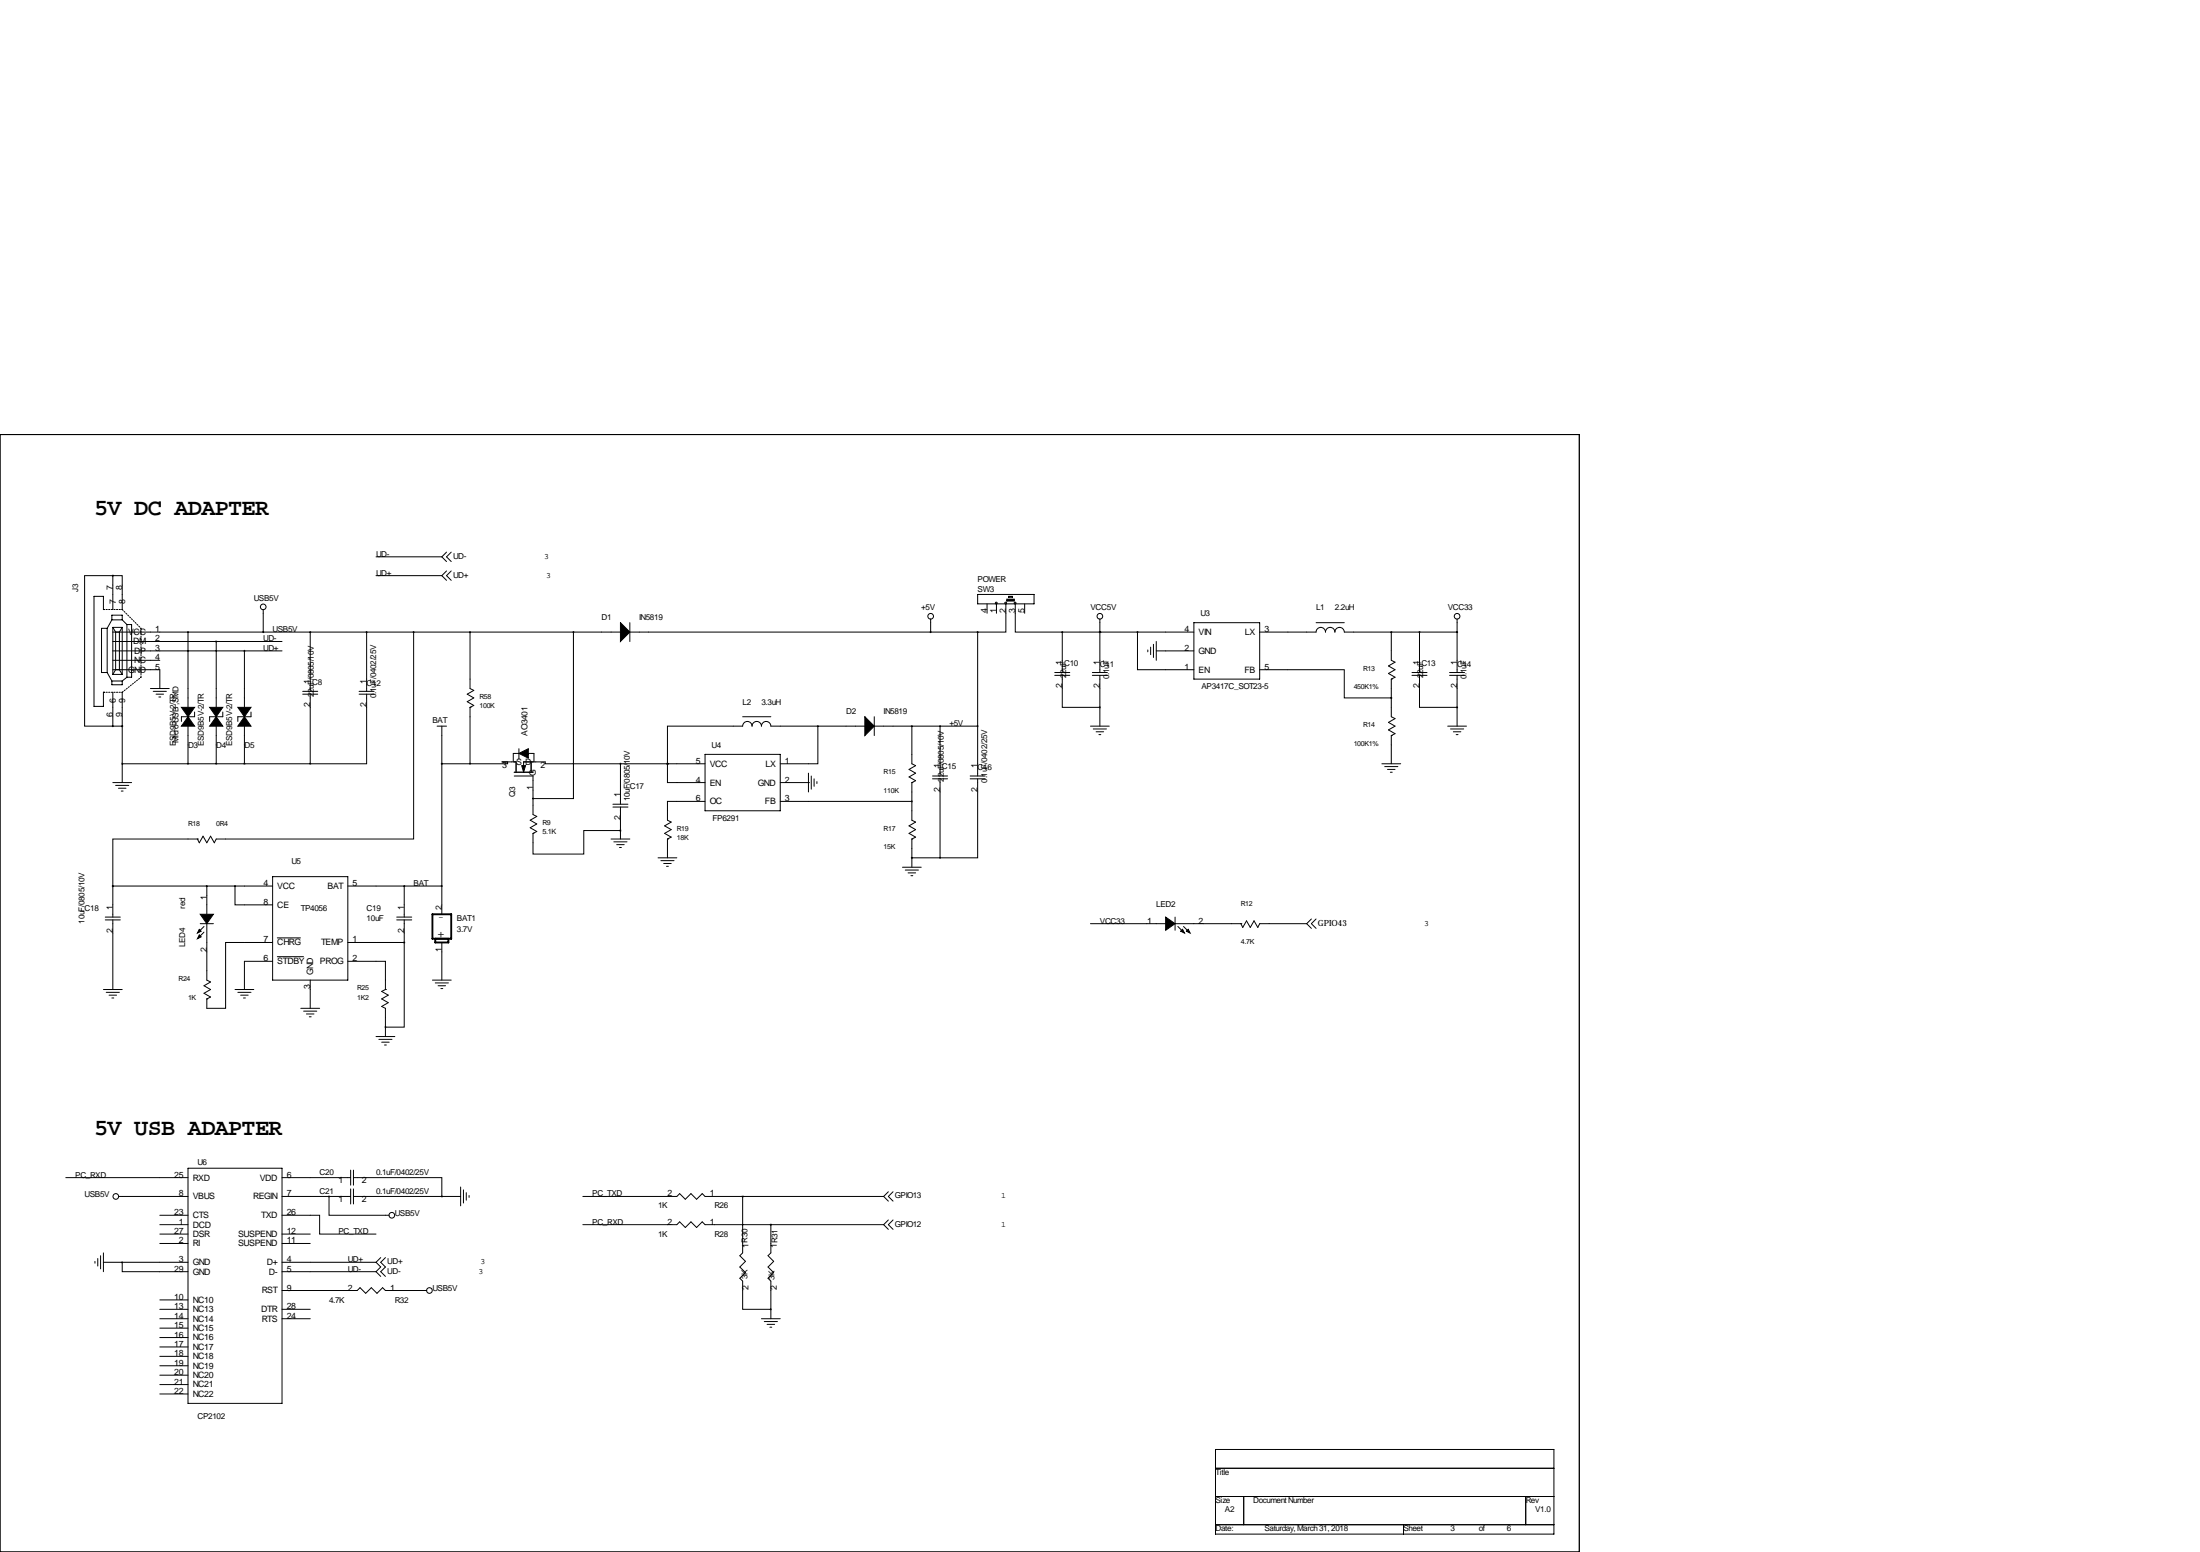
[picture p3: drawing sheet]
<svg xmlns="http://www.w3.org/2000/svg" width="594mm" height="419mm" viewBox="0 0 594 419" stroke-linecap="round" stroke-linejoin="round" font-family="sans-serif">
<g fill="none" stroke="#000" stroke-width=".27">
<path d="M0 117.3h426.7v301.8h-426.7zM30.5 155.4h-7.6v40.7h7.6M30.5 155.4h2.5v9.2M30.5 155.4v9.2M101.6 150.4h17.8M101.6 155.4h17.8M119.4 150.4l1.2 1.2M119.4 155.4l1.2 1.3M120.6 149.1l-1.2 1.3M120.6 154.2l-1.2 1.2M121.9 149.1l-1.3 1.3 1.3 1.2M121.9 154.2l-1.3 1.2 1.3 1.3"/>
<path d="M27.9 164.6h.1M27.9 164.6v-3.6h-2.5v29.8h2.5v-3.9M29 169.7h-1.6v11.9h1.6M29 169.7v11.9M30.2 167.4v-1.3h2.8v1.3M30.2 167.4h2.8M30.2 167.4l-1.2 2.3M30.5 170.7h137.1M30.5 169.4v12.7M30.5 169.4h2.5M30.5 169.4l.7 1.3v10.1l-.7 1.3M30.5 173.2h45.7"/>
<path d="M30.5 175.8h45.7M30.5 178.3h12.7M33 169.4v12.7M33 169.4l-.7 1.3v10.1l.7 1.3M33 167.4l1.3 1.3M34.3 168.7h1.3v14.2h-1.3M34.3 168.7v14.2M50.8 170.7v20.3M58.4 173.2v17.8M66 175.8v15.2M71.1 164.6v6.1M83.8 170.7v16"/>
<path d="M99.1 170.7v16M111.8 170.7v55.9h-53.4l-.5 1-1-1.8-1 1.8-1-1.8-1.1 1.8-.5-1M127 170.7v15.2l1 .5-1.8 1.1 1.8 1-1.8 1 1.8 1-1 .5M154.9 170.7v44.9h-10.9M170.2 170.7h94M170.2 168.1v5.1M251.5 167.1v3.6M264.2 160.5h15.2v2.6h-15.2zM264.2 170.7v38.8M266.7 163.1v2.5M269.2 163.1v2.5M271.8 163.1v7.6h-7.6"/>
<path d="M272.5 161h1.1v.3h-1.1zM274.3 163.1v7.6h12.7M276.9 163.1v2.5M287 170.7h35.6M287 170.7v10.9M297.2 170.7h.1M297.2 167.1v14.5M307.3 170.7v10.1h15.3M310.1 175.5v.5M310.9 174.8v2M311.7 174v3.5M312.4 175.8h10.2"/>
<path d="M312.4 173.2v5.1M322.6 168.1h17.8v15.3h-17.8zM340.4 170.7h15.2a1.27 1.27 0 0 1 1.3-1.3 1.27 1.27 0 0 1 1.2 1.3 1.27 1.27 0 0 1 1.3-1.3 1.27 1.27 0 0 1 1.3 1.3 1.27 1.27 0 0 1 1.2-1.3 1.27 1.27 0 0 1 1.3 1.3h30.5M355.6 168.1h7.6M375.9 170.7v7.6l1 .5-1.7 1 1.7 1-1.7 1.1 1.7 1-1 .5M383.5 170.7v10.9M393.7 167.1v14.5M29 181.6l1.2 2.3M30.2 183.9v1h2.8v-1M30.2 183.9h2.8M30.5 196.1h2.5M30.5 186.9v9.2"/>
<path d="M30.5 182.1h2.5M30.5 180.8h12.7v5.1M33 186.9v24.4M34.3 182.9l-1.3 1M40.6 185.9h5.1M41.4 186.7h3.6M42.2 187.5h2M42.9 188.2h.5M50.8 196.1v10.1M52.6 192.3v1.2h-3.6v1.3M58.4 196.1v10.1M60.2 192.3v1.2h-3.6v1.3"/>
<path d="M66 196.1v10.1M67.8 192.3v1.2h-3.5v1.3M81.8 186.7h4.1M81.8 187.5h4.1M83.8 187.5v18.7M97 186.7h4.1M97 187.5h4.1M99.1 187.5v18.7h-15.3M118.1 196.1h2.5M119.4 196.1v50.8M127 191h.1M127 191v15.2"/>
<path d="M200.7 193.5h7.6M221 196.1v10.1h-10.2M233.7 196.1h-25.4a1.27 1.27 0 0 0-1.3-1.3 1.27 1.27 0 0 0-1.3 1.3 1.27 1.27 0 0 0-1.2-1.3 1.27 1.27 0 0 0-1.3 1.3 1.27 1.27 0 0 0-1.3-1.3 1.27 1.27 0 0 0-1.2 1.3h-20.4v10.1M236.2 196.1h28M236.2 193.5v5.1M246.4 196.1v10.1l1 .6-1.8 1 1.8 1-1.8 1 1.8 1-1 .5M254 196.1v13.4M285 181.6h4.1M285 182.4h4.1M287 182.4v8.6h10.2M294.6 196.1h5.1M295.1 181.6h4.1"/>
<path d="M295.1 182.4h4.1M295.4 196.8h3.6M296.2 197.6h2M296.9 198.4h.5M297.2 182.4v13.7M340.4 180.8h22.8v7.7h12.7M375.9 198.6h.1M375.9 183.4h.1M375.9 183.4v10.1l1 .6-1.7 1 1.7 1-1.7 1 1.7 1-1 .5M375.9 198.6v7.6M381.5 181.6h4.1M381.5 182.4h4.1"/>
<path d="M383.5 182.4v8.6h10.2M391.2 196.1h5M391.7 181.6h4M391.7 182.4h4M391.9 196.8h3.6M392.7 197.6h2M393.4 198.4h.6M393.7 182.4v13.7M30.5 211.3h5.1M31.2 212.1h3.6M32 212.9h2M32.8 213.6h.5"/>
<path d="M33 206.2h50.8M119.4 206.2h7.6M127 206.2h10.2v-.5h-1.6h3.8v2.8M138.9 209.5h5.1v10.5l1 .5-1.7 1 1.7 1-1.7 1 1.7 1-1 .5M138.9 208.5h5.1M140.2 202.2v2.8M140.2 203.5h-1.5v2.2M142.7 203.5h1.6v2.2M143.5 205.7v2.8M165.6 217.2h4.1M165.6 217.9h4.1M167.6 206.2h-20.3v-.5h-5.8v1.1"/>
<path d="M167.6 206.2v11M167.6 217.9v8.7M167.6 206.2h22.9M180.3 206.2v5.1h10.2M180.3 206.2h.1M190.5 216.4h-10.2v5.1l1.1 .5-1.8 1 1.8 1-1.8 1 1.8 1.1-1.1 .5M190.5 203.7h20.3v15.2h-20.3zM210.8 211.3h7.6M210.8 216.4h35.6M218.4 211.3h.1M218.4 208.8v5.1M219.2 209.5v3.6"/>
<path d="M220 210.3v2M220.7 211.1v.5M246.4 211.3h.1M246.4 211.3v10.2l1 .5-1.8 1 1.8 1-1.8 1 1.8 1.1-1 .5M252 209.5h4M252 210.3h4M254 210.3v21.3M262.1 209.5h4.1M262.1 210.3h4.1M264.2 210.3v21.3h-10.2M373.4 206.2h5.1M374.1 207h3.6"/>
<path d="M374.9 207.8h2M375.7 208.5h.5M30.5 239.3h43.2M30.5 239.3v8.3M53.3 226.6h.1M53.3 226.6h-22.8v12.7M55.9 239.3v7.6M63.5 239.3v5h10.2M73.7 236.7h20.3v28h-20.3zM94 239.3h25.4M109.2 239.3v8.3M144 225h.1"/>
<path d="M165.1 226.6h5.1M165.9 227.3h3.5M166.6 228.1h2.1M167.4 228.9h.5M167.6 224.3h-9.9v6.3h-13.7v-5.6M177.8 231.6h5.1M178.6 232.4h3.5M179.3 233.2h2.1M180.1 233.9h.5M180.3 226.6h.1M180.3 226.6v5M243.8 234.2h5.1"/>
<path d="M244.6 234.9h3.6M245.4 235.7h2M246.1 236.5h.5M246.4 226.6h.1M246.4 226.6v7.6M246.4 231.6h7.6M28.4 247.6h4.1M28.4 248.4h4.1M30.5 248.4v18.8M54.1 249.4h3.6M55.1 250.2l-1.5 1.5M55.1 251.7l-1.5 1.5"/>
<path d="M55.9 249.4v15.3l1 .5-1.8 1 1.8 1-1.8 1 1.8 1-1 .5M73.7 254.5h-12.7v17.8h-5.1v-2.6M73.7 259.6h-7.7v7.6M74.9 258.3h7.1M74.9 253.3h6.3M94 259.6h10.1v7.6M94 254.5h15.2M107.2 247.6h4.1M107.2 248.4h4.1M109.2 254.5v22.9h-5.1M109.2 248.4v6.1M119.4 254.5v10.2"/>
<path d="M294.6 249.4h20.4M317.5 249.4h17.8M317.5 247.6v3.6M318.3 250.2l1.5 1.5M319.8 250.2l1.5 1.5M335.3 249.4h.1M335.3 249.4l.5 1 1-1.7 1 1.7 1-1.7 1.1 1.7 .5-1h12.7M353.1 249.4l1.2 1.3M354.3 248.2l-1.2 1.2M355.6 248.2l-1.3 1.2 1.3 1.3M27.9 267.2h5.1M28.7 268h3.6"/>
<path d="M29.5 268.7h2M30.2 269.5h.5M55.9 269.7h.1M63.5 267.2h5.1M64.3 268h3.5M65 268.7h2.1M65.8 269.5h.5M81.3 272.3h5.1M82 273h3.6M82.8 273.8h2M83.6 274.6h.5M83.8 264.7v7.6"/>
<path d="M101.6 279.9h5.1M104.1 267.2h.1M104.1 267.2l-1 .5 1.8 1-1.8 1 1.8 1.1-1.8 1 1 .5v7.6M116.8 264.7h5.1M117.6 265.4h3.6M118.4 266.2h2M119.1 267h.5M102.4 280.7h3.5M103.1 281.4h2.1M103.9 282.2h.5M17.8 318h33M50.8 315.5h25.4v63.5h-25.4z"/>
<path d="M76.2 318h18.5M94.7 316v4M95.5 318h23.9v5.1M95.5 316v4M26.4 339.9v2M27.2 339.1v3.5M27.9 338.3v5.1M32 323.1h18.8M43.2 328.2h7.6M43.2 330.7h7.6M43.2 333.2h7.6M43.2 335.8h7.6"/>
<path d="M76.2 328.2h10.2v5h15.2M76.2 323.1h18.5M76.2 333.2h7.6M76.2 335.8h7.6M88.9 323.1v5.1h16.3M94.7 321.1v4M95.5 323.1h29M95.5 321.1v4M102.9 339.6l-1.3 1.3M104.1 339.6l-1.2 1.3 1.2 1.2-1.2 1.3 1.2 1.3M124.5 320.5v5.1M125.2 321.3v3.6"/>
<path d="M126 322.1v2M126.7 322.8v.5M157.5 323.1h25.4l.7-.8 1.6 1.5 1.5-1.5 1.5 1.5 1.5-1.5 .8 .8h48.3M157.5 330.7h25.4l.7-.8 1.6 1.6 1.5-1.6 1.5 1.6 1.5-1.6 .8 .8h48.3M200.7 323.1v15.2l-.8 .8 1.5 1.5-1.5 1.5 1.5 1.6-1.5 1.5 .8 .7v7.7h7.6M208.3 330.7v7.6l-.8 .8 1.5 1.5-1.5 1.5 1.5 1.6-1.5 1.5 .8 .7v10.2M238.8 330.7l1.2 1.3M238.8 323.1l1.2 1.3M240 329.4l-1.2 1.3M240 321.8l-1.2 1.3M241.3 329.4l-1.3 1.3 1.3 1.3M241.3 321.8l-1.3 1.3 1.3 1.3"/>
<path d="M25.7 340.6v.5M27.9 340.9h22.9M33 340.9v2.5h17.8M43.2 358.6h7.6M43.2 356.1h7.6M43.2 353.6h7.6M43.2 351h7.6M76.2 348.5h20.3l.8-.8 1.5 1.5 1.5-1.5 1.6 1.5 1.5-1.5 .7 .8h11.2M76.2 340.9h25.4M76.2 343.4h25.4M76.2 356.1h7.6M76.2 353.6h7.6"/>
<path d="M101.6 340.9l1.3 1.2-1.3 1.3M101.6 343.4l1.3 1.3M205.7 356.1h5.1M206.5 356.9h3.6M207.3 357.6h2M208 358.4h.5M43.2 361.2h7.6M43.2 363.7h7.6M43.2 366.3h7.6M43.2 368.8h7.6M43.2 371.3h7.6M43.2 373.9h7.6"/>
<path d="M43.2 376.4h7.6M328.4 391.4h91.5v22.9h-91.5zM328.4 396.5h91.5M0 419.1h.1M328.4 404.1h91.5M328.4 411.7h91.5M336 404.1v7.6M379.2 411.7v2.6M412.2 404.1v7.6"/>
<circle cx="71.1" cy="163.9" r=".76"/>
<circle cx="251.5" cy="166.4" r=".76"/>
<circle cx="269.2" cy="162.9" r=".25"/>
<circle cx="271.7" cy="162.9" r=".25"/>
<circle cx="274.3" cy="162.9" r=".25"/>
<circle cx="297.2" cy="166.4" r=".76"/>
<circle cx="393.7" cy="166.4" r=".76"/>
<circle cx="31.3" cy="323.1" r=".76"/>
<circle cx="105.9" cy="328.2" r=".76"/>
<circle cx="116" cy="348.5" r=".76"/>
</g>
<g fill="#000" stroke="#000" stroke-width=".27">
<path d="M167.6 168.1l2.6 2.6-2.6 2.5zM272 161.8h2.1v.5h-2.1zM49 191h3.6l-1.8 2.5zM50.8 193.5l1.8 2.6h-3.6zM56.6 191h3.6l-1.8 2.5zM58.4 193.5l1.8 2.6h-3.6zM64.3 191h3.5l-1.8 2.5zM66 193.5l1.8 2.6h-3.5zM233.7 193.5l2.5 2.6-2.5 2.5zM141 206.8h1l-.5 1.7zM140.2 203.5l2.5-1.3v2.5zM53.8 252.5l.6 .5-1.1 .5z"/>
<path d="M53.8 251l.6 .5-1.1 .5zM54.1 246.9h3.6l-1.8 2.5zM315 247.6l2.5 1.8-2.5 1.8zM319.5 251l.5 1-1-.5zM321.1 251l.5 1-1.1-.5z"/>
</g>
<path d="M27.9 164.6h.1M27.9 164.6h5.1M33 164.6l5.1 5.1M38.1 169.7v11.7M27.9 186.9h.1M27.9 186.9h5.1M33 186.9l5.1-4M38.1 182.9v-1.5" fill="none" stroke="#000" stroke-width=".27" stroke-dasharray=".4 .4"/>
<path d="M116.8 246.9h5.1v6.6h-5.1zM117.6 253.5v1h3.6v-1" fill="none" stroke="#000" stroke-width=".51"/>
<path d="M307.3 170.7a.05 .05 0 0 0 .1 0 .05 .05 0 0 0-.1 0zM66 175.8a.05 .05 0 0 0 .1 0 .05 .05 0 0 0-.1 0zM251.4 170.7a.05 .05 0 0 0 .1 0 .05 .05 0 0 0-.1 0zM264.1 196.1a.05 .05 0 0 0 .1 0 .05 .05 0 0 0-.1 0zM264.1 170.7a.05 .05 0 0 0 .1 0 .05 .05 0 0 0-.1 0zM200.6 323.1a.05 .05 0 0 0 .1 0 .05 .05 0 0 0-.1 0zM383.5 170.7a.05 .05 0 0 0 .1 0 .05 .05 0 0 0-.1 0zM99 170.7a.05 .05 0 0 0 .1 0 .05 .05 0 0 0-.1 0zM111.7 170.7a.05 .05 0 0 0 .1 0 .05 .05 0 0 0-.1 0zM104.1 277.4a.05 .05 0 0 0 .1 0 .05 .05 0 0 0-.1 0zM66 206.2a.05 .05 0 0 0 .1 0 .05 .05 0 0 0-.1 0zM180.3 206.2a.05 .05 0 0 0 .1 0 .05 .05 0 0 0-.1 0zM167.6 206.2a.05 .05 0 0 0 .1 0 .05 .05 0 0 0-.1 0zM180.3 206.2a.05 .05 0 0 0 .1 0 .05 .05 0 0 0-.1 0zM167.6 224.3a.05 .05 0 0 0 .1 0 .05 .05 0 0 0-.1 0zM154.9 170.7a.05 .05 0 0 0 .1 0 .05 .05 0 0 0-.1 0z" fill="#000" stroke="#000" stroke-width=".51"/>
<g font-size="6.3">
<text x="25.4" y="138.9">5V DC ADAPTER</text>
<text x="25.4" y="306.6">5V USB ADAPTER</text>
</g>
<text font-size="3.5" x="118.1" y="253.2">+</text>
<text font-size="2.5" x="118.4" y="248.3">-</text>
<g font-size="2.4">
<text x="30.5" y="159.3" transform="rotate(-90 30.5 159.3)">7</text>
<text x="33" y="159.3" transform="rotate(-90 33 159.3)">8</text>
<text x="31.3" y="163" transform="rotate(-90 31.3 163)">7</text>
<text x="33.8" y="163" transform="rotate(-90 33.8 163)">8</text>
<text x="266.7" y="165.6" transform="rotate(-90 266.7 165.6)">4</text>
<text x="269.2" y="165.6" transform="rotate(-90 269.2 165.6)">1</text>
<text x="271.8" y="165.6" transform="rotate(-90 271.8 165.6)">2</text>
<text x="274.3" y="165.6" transform="rotate(-90 274.3 165.6)">3</text>
<text x="276.9" y="165.6" transform="rotate(-90 276.9 165.6)">5</text>
<text x="34.6" y="171.5">VCC</text>
<text x="41.9" y="170.7">1</text>
<text x="41.9" y="173.2">2</text>
<text x="320.1" y="170.7">4</text>
<text x="323.9" y="171.5">VIN</text>
<text x="336.4" y="171.5">LX</text>
<text x="341.6" y="170.7">3</text>
<text x="36" y="174">DM</text>
<text x="36.2" y="176.6">DP</text>
<text x="36.2" y="179.1">NC</text>
<text x="41.9" y="175.8">3</text>
<text x="41.9" y="178.3">4</text>
<text x="287" y="179.6" transform="rotate(-90 287 179.6)">1</text>
<text x="297.2" y="179.6" transform="rotate(-90 297.2 179.6)">1</text>
<text x="320.1" y="175.8">2</text>
<text x="323.9" y="176.6">GND</text>
<text x="383.5" y="179.6" transform="rotate(-90 383.5 179.6)">1</text>
<text x="393.7" y="179.6" transform="rotate(-90 393.7 179.6)">1</text>
<text x="34.6" y="181.6">GND</text>
<text x="41.9" y="180.8">5</text>
<text x="83.8" y="184.7" transform="rotate(-90 83.8 184.7)">1</text>
<text x="99.1" y="184.7" transform="rotate(-90 99.1 184.7)">1</text>
<text x="287" y="185.9" transform="rotate(-90 287 185.9)">2</text>
<text x="297.2" y="185.9" transform="rotate(-90 297.2 185.9)">2</text>
<text x="320.1" y="180.8">1</text>
<text x="323.9" y="181.6">EN</text>
<text x="336.2" y="181.6">FB</text>
<text x="341.6" y="180.8">5</text>
<text x="383.5" y="185.9" transform="rotate(-90 383.5 185.9)">2</text>
<text x="393.7" y="185.9" transform="rotate(-90 393.7 185.9)">2</text>
<text x="31.3" y="189.7" transform="rotate(-90 31.3 189.7)">6</text>
<text x="33.8" y="189.7" transform="rotate(-90 33.8 189.7)">9</text>
<text x="83.8" y="191" transform="rotate(-90 83.8 191)">2</text>
<text x="99.1" y="191" transform="rotate(-90 99.1 191)">2</text>
<text x="30.5" y="193.5" transform="rotate(-90 30.5 193.5)">6</text>
<text x="33" y="193.5" transform="rotate(-90 33 193.5)">9</text>
<text x="135.7" y="207.3">3</text>
<text x="139.4" y="206.5">S D</text>
<text x="144.8" y="209.5" transform="rotate(-90 144.8 209.5)">G</text>
<text x="146" y="207.3">2</text>
<text x="188" y="206.2">5</text>
<text x="191.8" y="207">VCC</text>
<text x="206.8" y="207">LX</text>
<text x="212.1" y="206.2">1</text>
<text x="254" y="207.5" transform="rotate(-90 254 207.5)">1</text>
<text x="264.2" y="207.5" transform="rotate(-90 264.2 207.5)">1</text>
<text x="144" y="213.3" transform="rotate(-90 144 213.3)">1</text>
<text x="167.6" y="215.1" transform="rotate(-90 167.6 215.1)">1</text>
<text x="188" y="211.3">4</text>
<text x="191.8" y="212.1">EN</text>
<text x="204.8" y="212.1">GND</text>
<text x="212.1" y="211.3">2</text>
<text x="254" y="213.8" transform="rotate(-90 254 213.8)">2</text>
<text x="264.2" y="213.8" transform="rotate(-90 264.2 213.8)">2</text>
<text x="167.6" y="221.4" transform="rotate(-90 167.6 221.4)">2</text>
<text x="188" y="216.4">6</text>
<text x="191.8" y="217.2">OC</text>
<text x="206.7" y="217.2">FB</text>
<text x="212.1" y="216.4">3</text>
<text x="71.2" y="239.3">4</text>
<text x="95.2" y="239.3">5</text>
<text x="30.5" y="245.6" transform="rotate(-90 30.5 245.6)">1</text>
<text x="55.9" y="243.1" transform="rotate(-90 55.9 243.1)">1</text>
<text x="71.2" y="244.3">8</text>
<text x="74.9" y="240.1">VCC</text>
<text x="74.9" y="245.1">CE</text>
<text x="88.5" y="240.1">BAT</text>
<text x="109.2" y="245.6" transform="rotate(-90 109.2 245.6)">1</text>
<text x="119.4" y="245.6" transform="rotate(-90 119.4 245.6)">2</text>
<text x="30.5" y="251.9" transform="rotate(-90 30.5 251.9)">2</text>
<text x="109.2" y="251.9" transform="rotate(-90 109.2 251.9)">2</text>
<text x="309.9" y="249.4">1</text>
<text x="323.9" y="249.4">2</text>
<text x="55.9" y="257" transform="rotate(-90 55.9 257)">2</text>
<text x="71.2" y="254.5">7</text>
<text x="74.9" y="255.3">CHRG</text>
<text x="86.7" y="255.3">TEMP</text>
<text x="95.2" y="254.5">1</text>
<text x="119.4" y="257" transform="rotate(-90 119.4 257)">1</text>
<text x="71.2" y="259.6">6</text>
<text x="74.9" y="260.4">STDBY</text>
<text x="84.6" y="263.4" transform="rotate(-90 84.6 263.4)">GND</text>
<text x="86.5" y="260.4">PROG</text>
<text x="95.2" y="259.6">2</text>
<text x="83.8" y="267.2" transform="rotate(-90 83.8 267.2)">3</text>
<text x="47.1" y="318">25</text>
<text x="48.3" y="323.1">8</text>
<text x="52.1" y="318.8">RXD</text>
<text x="52.1" y="323.9">VBUS</text>
<text x="68.4" y="323.9">REGIN</text>
<text x="70.2" y="318.8">VDD</text>
<text x="77.5" y="323.1">7</text>
<text x="77.5" y="318">6</text>
<text x="91.5" y="319.6">1</text>
<text x="97.8" y="319.6">2</text>
<text x="180.4" y="323.1">2</text>
<text x="191.8" y="323.1">1</text>
<text x="47.1" y="328.2">23</text>
<text x="52.1" y="329">CTS</text>
<text x="70.6" y="329">TXD</text>
<text x="77.5" y="328.2">26</text>
<text x="91.5" y="324.7">1</text>
<text x="97.8" y="324.7">2</text>
<text x="47.1" y="333.2">27</text>
<text x="48.3" y="330.7">1</text>
<text x="48.3" y="335.8">2</text>
<text x="52.1" y="331.5">DCD</text>
<text x="52.1" y="334">DSR</text>
<text x="64.3" y="334">SUSPEND</text>
<text x="77.5" y="335.8">11</text>
<text x="77.5" y="333.2">12</text>
<text x="180.4" y="330.7">2</text>
<text x="191.8" y="330.7">1</text>
<text x="48.3" y="340.9">3</text>
<text x="52.1" y="336.6">RI</text>
<text x="52.1" y="341.7">GND</text>
<text x="64.3" y="336.6">SUSPEND</text>
<text x="72.1" y="341.7">D+</text>
<text x="77.5" y="340.9">4</text>
<text x="202.2" y="337.1" transform="rotate(-90 202.2 337.1)">1R30</text>
<text x="209.9" y="337.1" transform="rotate(-90 209.9 337.1)">1R31</text>
<text x="47.1" y="343.4">29</text>
<text x="52.1" y="344.2">GND</text>
<text x="72.6" y="344.2">D-</text>
<text x="77.5" y="343.4">5</text>
<text x="47.1" y="353.6">13</text>
<text x="47.1" y="351">10</text>
<text x="52.1" y="351.8">NC10</text>
<text x="70.7" y="349.3">RST</text>
<text x="77.5" y="353.6">28</text>
<text x="77.5" y="348.5">9</text>
<text x="94" y="348.5">2</text>
<text x="105.4" y="348.5">1</text>
<text x="202.2" y="348.4" transform="rotate(-90 202.2 348.4)">2</text>
<text x="209.9" y="348.4" transform="rotate(-90 209.9 348.4)">2</text>
<text x="47.1" y="358.6">15</text>
<text x="47.1" y="356.1">14</text>
<text x="52.1" y="359.4">NC15</text>
<text x="52.1" y="356.9">NC14</text>
<text x="52.1" y="354.4">NC13</text>
<text x="70.6" y="354.4">DTR</text>
<text x="70.7" y="356.9">RTS</text>
<text x="77.5" y="356.1">24</text>
<text x="47.1" y="361.2">16</text>
<text x="47.1" y="363.7">17</text>
<text x="52.1" y="362">NC16</text>
<text x="52.1" y="364.5">NC17</text>
<text x="47.1" y="366.3">18</text>
<text x="47.1" y="368.8">19</text>
<text x="47.1" y="371.3">20</text>
<text x="52.1" y="367.1">NC18</text>
<text x="52.1" y="369.6">NC19</text>
<text x="47.1" y="373.9">21</text>
<text x="47.1" y="376.4">22</text>
<text x="52.1" y="372.1">NC20</text>
<text x="52.1" y="374.7">NC21</text>
<text x="52.1" y="377.2">NC22</text>
</g>
<g font-size="2.3">
<text x="142.5" y="198.6" transform="rotate(-90 142.5 198.6)">AO3401</text>
<text x="356.1" y="249.9">GPIO43</text>
</g>
<g font-size="2.2">
<text x="101.6" y="150.4">UD-</text>
<text x="101.6" y="155.4">UD+</text>
<text x="122.4" y="150.9">UD-</text>
<text x="122.4" y="156">UD+</text>
<text x="147.1" y="150.9">3</text>
<text x="147.6" y="156">3</text>
<text x="21.1" y="159.9" transform="rotate(-90 21.1 159.9)">J3</text>
<text x="264.2" y="159.8">SW3</text>
<text x="264.2" y="157.2">POWER</text>
<text x="68.6" y="162.3">USB5V</text>
<text x="162.6" y="167.4">D1</text>
<text x="172.7" y="167.4">IN5819</text>
<text x="248.9" y="164.8">+5V</text>
<text x="294.6" y="164.8">VCC5V</text>
<text x="324.4" y="166.4">U3</text>
<text x="355.6" y="164.8">L1</text>
<text x="360.7" y="164.8">2.2uH</text>
<text x="391.2" y="164.8">VCC33</text>
<text x="71.1" y="173.2">UD-</text>
<text x="73.7" y="170.7">USB5V</text>
<text x="71.1" y="175.8">UD+</text>
<text x="287.5" y="179.8">C10</text>
<text x="384" y="179.8">C13</text>
<text x="84.3" y="184.9">C8</text>
<text x="99.1" y="185.2">C12</text>
<text x="288" y="183.1" transform="rotate(-90 288 183.1)">22uF</text>
<text x="297.2" y="180.1">C11</text>
<text x="299.7" y="183.4" transform="rotate(-90 299.7 183.4)">0.1uF</text>
<text x="384.6" y="183.1" transform="rotate(-90 384.6 183.1)">22uF</text>
<text x="393.7" y="180.1">C14</text>
<text x="396.2" y="183.4" transform="rotate(-90 396.2 183.4)">0.1uF</text>
<text x="84.8" y="188.2" transform="rotate(-90 84.8 188.2)">22uF/0805/10V</text>
<text x="101.6" y="188.5" transform="rotate(-90 101.6 188.5)">0.1uF/0402/25V</text>
<text x="200.7" y="190.2">L2</text>
<text x="205.7" y="190.2">3.3uH</text>
<text x="324.6" y="186.2">AP3417C_SOT23-5</text>
<text x="116.8" y="195.3">BAT</text>
<text x="228.6" y="192.8">D2</text>
<text x="238.8" y="192.8">IN5819</text>
<text x="256.5" y="196.1">+5V</text>
<text x="47.5" y="201.4" transform="rotate(-90 47.5 201.4)">ESD9B5V-2/TR</text>
<text x="48.3" y="200.7" transform="rotate(-90 48.3 200.7)">Micro-USB ,SMD</text>
<text x="50.8" y="201.9">D3</text>
<text x="55.1" y="201.4" transform="rotate(-90 55.1 201.4)">ESD9B5V-2/TR</text>
<text x="58.4" y="201.9">D4</text>
<text x="62.7" y="201.4" transform="rotate(-90 62.7 201.4)">ESD9B5V-2/TR</text>
<text x="66" y="201.9">D5</text>
<text x="192.3" y="201.9">U4</text>
<text x="254.5" y="207.8">C15</text>
<text x="264.2" y="208">C16</text>
<text x="139.2" y="215.1" transform="rotate(-90 139.2 215.1)">Q3</text>
<text x="170.2" y="213.1">C17</text>
<text x="255" y="211.1" transform="rotate(-90 255 211.1)">22uF/0805/10V</text>
<text x="266.7" y="211.3" transform="rotate(-90 266.7 211.3)">0.1uF/0402/25V</text>
<text x="170.2" y="216.4" transform="rotate(-90 170.2 216.4)">10uF/0805/10V</text>
<text x="192.5" y="221.7">FP6291</text>
<text x="78.7" y="233.4">U5</text>
<text x="111.8" y="239.3">BAT</text>
<text x="50" y="245.4" transform="rotate(-90 50 245.4)">red</text>
<text x="312.4" y="244.9">LED2</text>
<text x="22.9" y="249.4" transform="rotate(-90 22.9 249.4)">10uF/0805/10V</text>
<text x="22.9" y="246.1">C18</text>
<text x="81.3" y="246.1">TP4056</text>
<text x="99.1" y="246.1">C19</text>
<text x="99.1" y="248.7">10uF</text>
<text x="123.4" y="248.7">BAT1</text>
<text x="123.4" y="251.7">3.7V</text>
<text x="297.2" y="249.4">VCC33</text>
<text x="384.8" y="249.9">3</text>
<text x="50" y="255.8" transform="rotate(-90 50 255.8)">LED4</text>
<text x="53.3" y="314.7">U6</text>
<text x="86.4" y="317.2">C20</text>
<text x="101.6" y="317.2">0.1uF/0402/25V</text>
<text x="20.3" y="318">PC_RXD</text>
<text x="22.9" y="323.3">USB5V</text>
<text x="86.4" y="322.3">C21</text>
<text x="101.6" y="322.3">0.1uF/0402/25V</text>
<text x="160" y="323.1">PC_TXD</text>
<text x="241.8" y="323.6">GPIO13</text>
<text x="270.5" y="323.6">1</text>
<text x="106.7" y="328.4">USB5V</text>
<text x="177.8" y="326.3">1K</text>
<text x="193" y="326.3">R26</text>
<text x="91.4" y="333.2">PC_TXD</text>
<text x="160" y="330.7">PC_RXD</text>
<text x="177.8" y="334">1K</text>
<text x="193" y="334">R28</text>
<text x="241.8" y="331.2">GPIO12</text>
<text x="270.5" y="331.2">1</text>
<text x="94" y="340.9">UD+</text>
<text x="104.6" y="341.4">UD+</text>
<text x="129.8" y="341.4">3</text>
<text x="94" y="343.4">UD-</text>
<text x="104.6" y="343.9">UD-</text>
<text x="129.3" y="343.9">3</text>
<text x="201.9" y="345.4" transform="rotate(-90 201.9 345.4)">3K</text>
<text x="209.3" y="345.7" transform="rotate(-90 209.3 345.7)">3K</text>
<text x="88.9" y="351.7">4.7K</text>
<text x="106.7" y="351.7">R32</text>
<text x="116.8" y="348.7">USB5V</text>
<text x="53.3" y="383.3">CP2102</text>
<text x="328.4" y="398.3">Title</text>
<text x="328.4" y="405.9">Size</text>
<text x="338.6" y="405.9">Document Number</text>
<text x="412.2" y="405.9">Rev</text>
<text x="328.4" y="413.5">Date:</text>
<text x="331" y="408.4">A2</text>
<text x="341.6" y="413.5">Saturday, March 31, 2018</text>
<text x="379.2" y="413.5">Sheet</text>
<text x="391.9" y="413.5">3</text>
<text x="399.5" y="413.5">of</text>
<text x="407.2" y="413.5">6</text>
<text x="414.8" y="408.4">V1.0</text>
</g>
<text font-size="2" x="146.6" y="225.3">5.1K</text>
<g font-size="1.9">
<text x="368.3" y="181.1">R13</text>
<text x="129.5" y="188.7">R58</text>
<text x="129.5" y="191.3">100K</text>
<text x="365.8" y="186.2">450K1%</text>
<text x="368.3" y="196.3">R14</text>
<text x="365.8" y="201.4">100K1%</text>
<text x="238.8" y="209">R15</text>
<text x="238.8" y="214.1">110K</text>
<text x="50.8" y="223">R18</text>
<text x="58.4" y="223">0R4</text>
<text x="146.6" y="222.8">R9</text>
<text x="182.9" y="224.3">R19</text>
<text x="182.9" y="226.8">18K</text>
<text x="238.8" y="224.3">R17</text>
<text x="238.8" y="229.4">15K</text>
<text x="335.3" y="244.6">R12</text>
<text x="335.3" y="255">4.7K</text>
<text x="48.3" y="264.9">R24</text>
<text x="50.8" y="270">1K</text>
<text x="96.5" y="267.5">R25</text>
<text x="96.5" y="270">1K2</text>
</g>
</svg>
